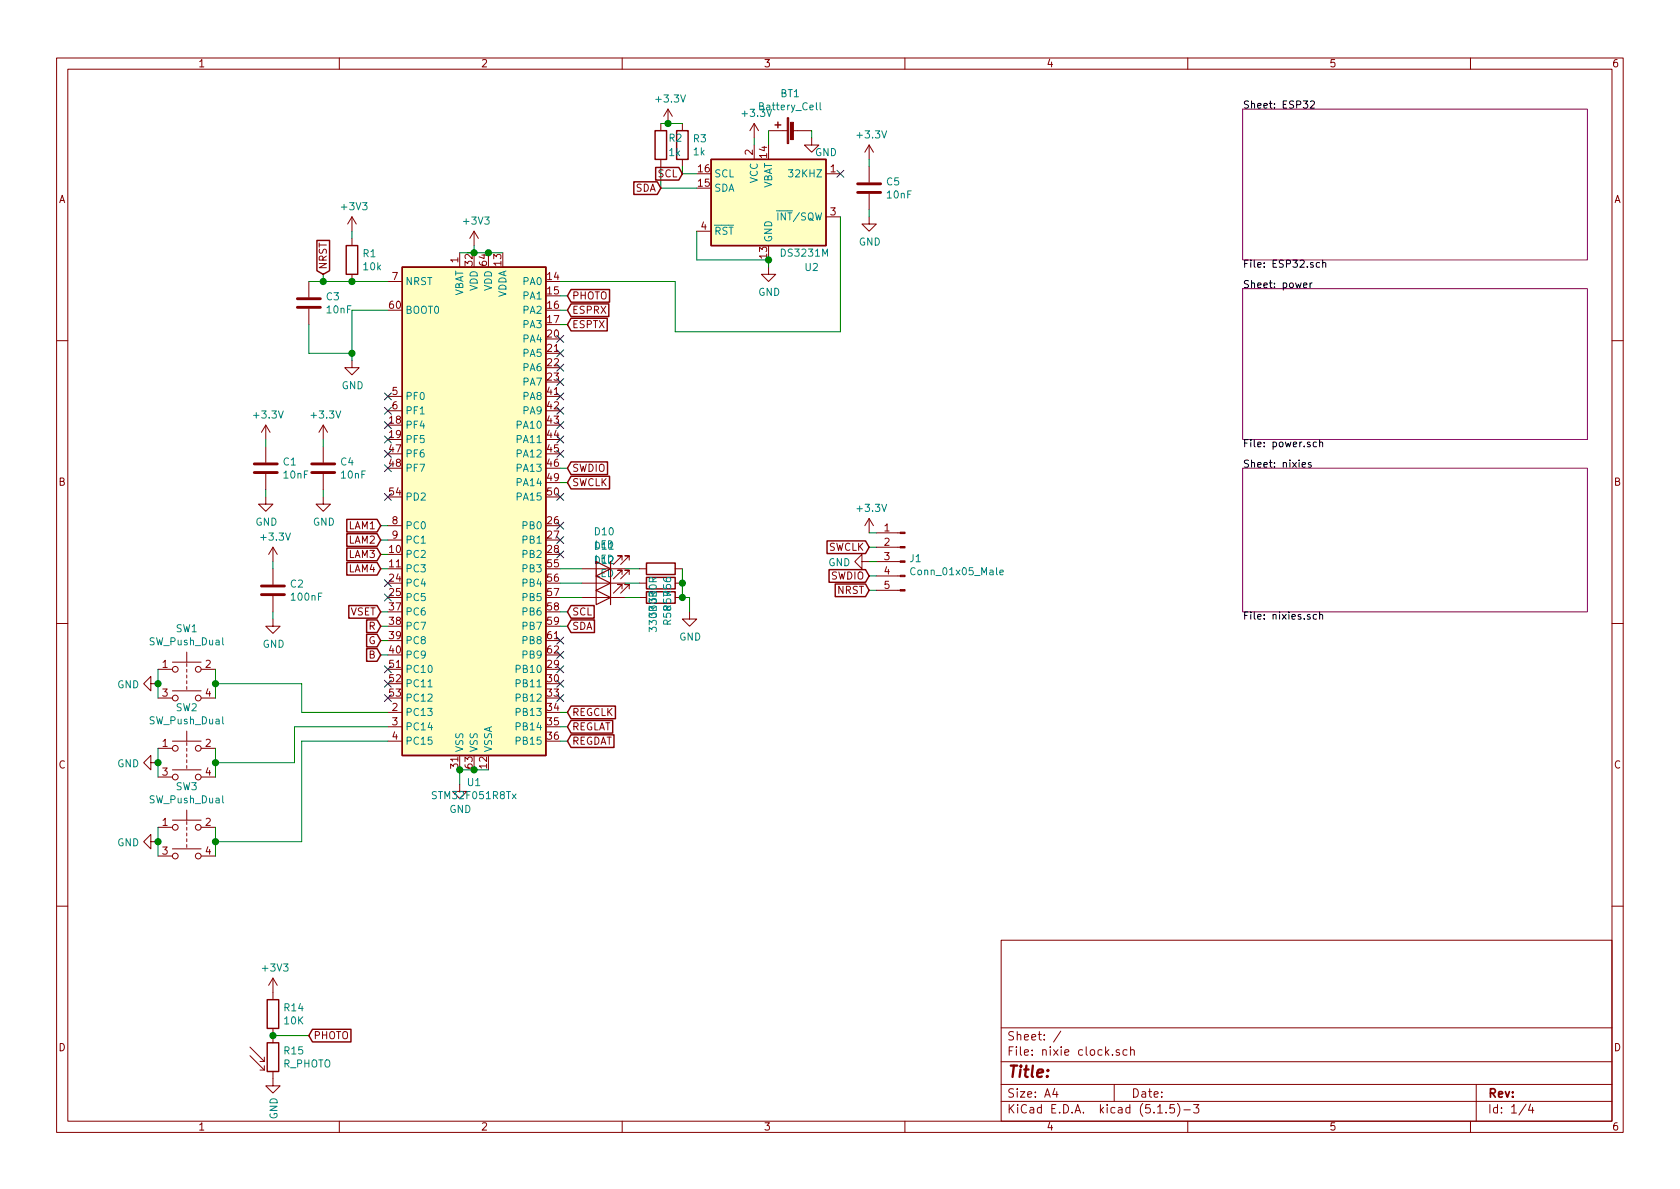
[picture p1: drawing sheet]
<svg xmlns="http://www.w3.org/2000/svg" width="297mm" height="210mm" viewBox="0 0 297 210" stroke-linecap="round" stroke-linejoin="round" font-family="sans-serif">
<g fill="none" stroke="#840000" stroke-width=".18">
<path d="M10 10.3h277v189.9h-277zM12 12.2h273v186.1h-273zM60 10.3v1.9M110 10.3v1.9M118.1 19.3l-.8 1.3M118.1 19.3v2.5M118.1 19.3l.8 1.3M160 10.3v1.9M210 10.3v1.9M260 10.3v1.9M62.2 38.3v2.6M62.2 38.3l-.7 1.3"/>
<path d="M62.2 38.3l.8 1.3M116.8 21.8v1.3M116.8 28.2v1.3M120.6 21.8v1.3M120.6 28.2v1.3M133.3 21.8v2.6M133.3 25.6v2.6M133.3 21.8l-.7 1.3M133.3 21.8l.8 1.3M135.9 23.1h3.3M140.2 23.1h3.3M143.5 24.4v1.2h1.3l-1.3 1.3-1.3-1.3h1.3"/>
<path d="M146 30.7h2.6M146 38.3h2.6M153.7 38.3v1.3h1.2l-1.2 1.3-1.3-1.3h1.3M153.7 25.6v2.6M153.7 29.5v2.8M153.7 34.3v2.8M153.7 25.6l-.8 1.3M153.7 25.6l.7 1.3M54.6 49.8v2.8M54.6 54.6v2.8M62.2 42.2v1.2M62.2 48.5v1.3"/>
<path d="M68.6 49.8h2.5M81.3 44.7v2.5M83.8 40.9l-.7 1.3M83.8 40.9v2.5M83.8 40.9l.8 1.3M123.2 40.9h2.5M135.9 47.2v1.3h1.3l-1.3 1.3-1.3-1.3h1.3M10 60.2h2M47 75.2l-.8 1.2M47 75.2v2.5M47 79v2.8M47 75.2l.8 1.2"/>
<path d="M57.1 75.2l-.7 1.2M57.1 75.2v2.5M57.1 79v2.8M57.1 75.2l.8 1.2M62.2 63.7v1.3h1.3l-1.3 1.3-1.2-1.3h1.2M68.6 70.1h2.5M68.6 72.6h2.5M285 60.2h2M47 87.9v1.2h1.3l-1.3 1.3-1.3-1.3h1.3M47 83.8v2.8M48.3 96.8v2.5M48.3 96.8l-.8 1.2"/>
<path d="M48.3 96.8l.7 1.2M57.1 87.9v1.2h1.3l-1.3 1.3-1.2-1.3h1.2M57.1 83.8v2.8M68.6 93h2.5M68.6 95.5h2.5M110 99.1v-.8h-.8h.8l-1.5 1.5M111.3 99.1v-.8h-.8h.8l-1.6 1.5M152.4 99.3v-1.3l-1.3 1.3 1.3 1.3v-1.3h1.3M153.7 91.7v2.5M153.7 91.7l-.8 1.3M153.7 91.7l.7 1.3M154.9 99.3h4.3"/>
<path d="M154.9 96.8h4.3M154.9 94.2h4.3M10 110.3h2M27.9 118.4h2.6M30.5 117.1h5.1M33 115.3v1.8M33 117.3v.6M33 118.4v.5M33 119.4v.5M35.6 118.4h2.5M48.3 109.5v1.2h1.2l-1.2 1.3-1.3-1.3h1.3M48.3 100.6v2.8"/>
<path d="M48.3 105.4v2.8M102.9 105.7h7.6M102.9 103.1h7.6M102.9 100.6h2.5M107.9 100.6h2.6M110 104.1v-.7h-.8h.8l-1.5 1.5M110 101.6v-.8h-.8h.8l-1.5 1.6M111.3 104.1v-.7h-.8h.8l-1.6 1.5M111.3 101.6v-.8h-.8h.8l-1.6 1.6M113 105.7h1.3M113 103.1h1.3M113 100.6h1.3"/>
<path d="M119.4 105.7h1.2M119.4 103.1h1.2M119.4 100.6h1.2M121.9 108.2v1.3h1.3l-1.3 1.2-1.3-1.2h1.3M154.9 104.4h4.3M154.9 101.8h4.3M285 110.3h2M26.7 120.9v-1.3l-1.3 1.3 1.3 1.3v-1.3h1.2M26.7 134.9v-1.3l-1.3 1.3 1.3 1.2v-1.2h1.2M27.9 123.4h2.6M27.9 132.3h2.6M27.9 137.4h2.6"/>
<path d="M30.5 122.2h5.1M30.5 136.1h5.1M30.5 131.1h5.1M33 120.4v.5M33 121.4v.5M33 129.3v1.8M33 131.3v.5M33 132.3v.5M33 133.3v.6M33 134.4v.5M33 135.4v.5M35.6 123.4h2.5"/>
<path d="M35.6 132.3h2.5M35.6 137.4h2.5M68.6 131.1h2.5M68.6 126h2.5M68.6 128.5h2.5M81.3 138.7v1.2h1.2l-1.2 1.3-1.3-1.3h1.3M26.7 148.8v-1.2l-1.3 1.2 1.3 1.3v-1.3h1.2M27.9 146.3h2.6M27.9 151.4h2.6M30.5 150.1h5.1M30.5 145h5.1M33 143.3v1.7"/>
<path d="M33 145.3v.5M33 146.3v.5M33 147.3v.5M33 148.3v.5M33 149.3v.6M35.6 146.3h2.5M35.6 151.4h2.5M10 160.2h2M48.3 173l-.8 1.2M48.3 173v3.8M48.3 173l.7 1.2M177 166.3h108v32h-108z"/>
<path d="M285 160.2h2M44.2 186.7l2.5 2.5M44.2 185.2l2.5 2.5M46 189.2h.7M46 187.7h.7M46.7 186.9v.8M46.7 188.5v.7M48.3 189.5v2.5h1.2l-1.2 1.3-1.3-1.3h1.3M48.3 181.9v2.5M60 198.3v1.9M110 198.3v1.9M160 198.3v1.9"/>
<path d="M177 194.8h108M177 191.8h108M177 187.8h108M177 181.8h108M186.5 192.5l-.4 1h1M186.8 193v1M187.6 182.3l-1.3 2M196.7 186.5v.1M197 191.8v3M197.9 185.7a.37 .37 0 0 0-.6 .1l.1 .2 .5 .2 .1 .1-.2 .3-.5-.1M199.3 185.7l-.5-.1-.2 .3 .1 .6h.6M199.9 185.7h.1a.37 .37 0 0 1 .6 .1v.8"/>
<path d="M199.9 185.1v1.5M204.7 196.8h.8M206.2 196.7v.1M207.6 195.3h-.7l-.1 .7 .2-.1 .5 .1 .2 .2-.1 .5-.2 .1-.6-.1M208.2 195.1a1.71 1.71 0 0 1 0 2.3M209.3 196.3h1.2M210 198.3v1.9M211 195.3h1l-.5 .6 .4 .1v.7l-.2 .1-.7-.1M260 198.3v1.9M261 191.8v6.5M269.8 195.2l-1.2 2M270.6 195.2l-.3 1.1h.9"/>
<path d="M271 195.8v1"/>
<circle cx="31" cy="118.4" r=".51"/>
<circle cx="35.1" cy="118.4" r=".51"/>
<circle cx="31" cy="123.4" r=".51"/>
<circle cx="31" cy="132.3" r=".51"/>
<circle cx="31" cy="137.4" r=".51"/>
<circle cx="35.1" cy="123.4" r=".51"/>
<circle cx="35.1" cy="132.3" r=".51"/>
<circle cx="35.1" cy="137.4" r=".51"/>
<circle cx="31" cy="146.3" r=".51"/>
<circle cx="31" cy="151.4" r=".51"/>
<circle cx="35.1" cy="146.3" r=".51"/>
<circle cx="35.1" cy="151.4" r=".51"/>
</g>
<path d="M219.7 19.3h61v26.7h-61zM219.7 51h61v26.7h-61zM219.7 82.8h61v25.4h-61z" fill="none" stroke="#840084" stroke-width=".18"/>
<g fill="none" stroke="#000" stroke-width=".18">
<path d="M231.7 18l.5-.1 .2 .3v.2l-.8 .7h.8M230.5 50.4l.6-.1-.1-.2-.3-.1-.2 .2v.6h.5M231.6 50v.9M232 50l-.4 .3M233.3 46.5l-.3-.1-.3 .3 .1 .5h.5M233.9 46.6l.1-.2 .3 .1 .1 .8M233.9 46v1.3M232.8 78.2h-.4l-.2 .2 .1 .6h.5M233.3 78.3l.2-.1h.3l.1 .8M233.3 77.7v1.3M230.2 82.2l.6-.1v-.3h-.4l-.2 .2 .1 .6h.5M231.8 81.8h-.3l-.2 .2 .1 .1 .4 .2v.3h-.5"/>
<path d="M232.8 108.7h-.4l-.2 .2 .1 .5h.5M233.3 108.8l.2-.1h.3l.1 .8M233.3 108.2v1.3"/>
</g>
<path d="M151.6 34h4.1M151.6 32.5h4.1M52.6 54.4h4M52.6 52.8h4M45 83.6h4M45 82h4M55.1 83.6h4.1M55.1 82h4.1M46.2 105.2h4.1M46.2 103.6h4.1" fill="none" stroke="#840000" stroke-width=".51"/>
<path d="M145 18.2v1l.2 .2M137.2 37.3h.6M39.4 112.8v1.1l.1 .1M114.8 111.7v-.8l.5 .4 .1-.3h.5l.2 .1-.2 .6M114.8 110.5v-.8l.5 .4 .1-.3 .4-.1 .3 .3-.2 .5M176.8 101.2l.6-.1-.1-.2-.3-.1-.2 .2 .1 .6h.4M39.4 126.7v1.1l.1 .2M75.7 121.5h.7M39.4 140.7v1.1l.1 .2" fill="none" stroke="#008484" stroke-width=".18"/>
<g fill="none" stroke="#840000" stroke-width=".25">
<path d="M112.1 32.2h4.1l.6 1.1-.6 1.1h-4.1zM115.8 23.1h2.1v5.1h-2.1zM115.9 29.6h4.1l.6 1.1-.6 1.1h-4.1zM119.6 23.1h2.1v5.1h-2.1zM125.7 28.2h20.3v15.2h-20.3zM137 22.1h1M137.5 21.6v1M56 42.5h2.3v5.4l-1.2 .6-1.1-.6zM61.2 43.4h2v5.1h-2zM71.1 47.2h25.4v86.4h-25.4zM101 56.3h6.4v2.2h-6.4l-.7-1.1zM101 51.2h6.8v2.2h-6.8l-.7-1.1z"/>
<path d="M101 53.7h6.6v2.3h-6.6l-.7-1.1zM61.3 99.5h5.4l.6 1.1-.6 1.1h-5.4zM61.3 96.9h5.4l.6 1.1-.6 1.2h-5.4zM61.3 94.4h5.4l.6 1.1-.6 1.1h-5.4zM61.3 91.8h5.4l.6 1.2-.6 1.1h-5.4zM101 81.7h6.4v2.2h-6.4l-.7-1.1zM101 84.2h6.8v2.3h-6.8l-.7-1.2zM114.3 99.6h5.1v2h-5.1zM146.2 95.7h6.8l.7 1.1-.7 1.1h-6.8zM61.7 107.1h5l.6 1.1-.6 1.1h-5zM64.8 114.7h1.9l.6 1.1-.6 1.1h-1.9zM64.8 112.2h1.9l.6 1.1-.6 1.1h-1.9z"/>
<path d="M64.8 109.6h1.9l.6 1.1-.6 1.2h-1.9zM101 107.1h4.1v2.2h-4.1l-.7-1.1zM101 109.6h4.1v2.3h-4.1l-.7-1.2zM114.3 104.6h5.1v2.1h-5.1zM114.3 102.1h5.1v2h-5.1zM146.6 100.7h6.4l.7 1.1-.7 1.2h-6.4zM147.7 103.3h5.3l.7 1.1-.7 1.1h-5.3zM101 129.9h7.6v2.3h-7.6l-.7-1.1zM101 127.4h7.3v2.2h-7.3l-.7-1.1zM101 124.9h7.8v2.2h-7.8l-.7-1.1zM47.2 176.8h2.1v5.1h-2.1zM47.2 184.4h2.1v5.1h-2.1z"/>
<path d="M55.2 182h6.9v2.2h-6.9l-.6-1.1z"/>
</g>
<path d="M105.4 99.3l2.5 1.3-2.5 1.2zM107.9 99.3v7.6M105.4 104.4l2.5 1.3-2.5 1.2zM105.4 101.8l2.5 1.3-2.5 1.3z" fill="none" stroke="#840000" stroke-width=".2"/>
<g fill="#ffffc2" stroke="#ffffc2" stroke-width=".18">
<path d="M125.7 28.2h20.3v15.2h-20.3z"/>
<path d="M71.1 47.2h25.4v86.4h-25.4z"/>
</g>
<g fill="#840000" stroke="#840000" stroke-width=".18">
<path d="M139.2 20.8h.2v4.6h-.2z"/>
<path d="M139.8 21.6h.5v3.1h-.5z"/>
<path d="M159.2 104.3h.8v.2h-.8z"/>
<path d="M159.2 101.7h.8v.3h-.8z"/>
<path d="M159.2 99.2h.8v.2h-.8z"/>
<path d="M159.2 96.6h.8v.3h-.8z"/>
<path d="M159.2 94.1h.8v.3h-.8z"/>
</g>
<g fill="none" stroke="#008400" stroke-width=".18">
<path d="M116.8 21.8h3.8M116.8 29.5v3.8h6.4M120.6 29.5v1.2h2.6M133.3 24.4v1.2M135.9 23.1v2.5M143.5 23.1v1.3M148.6 38.3v20.4h-29.2v-8.9h-20.3M153.7 28.2v1.3M153.7 37.1v1.2M54.6 49.8h14M54.6 57.4v5.1h7.6M57.1 48.5v1.3"/>
<path d="M62.2 40.9v1.3M68.6 54.9h-6.4v8.8M81.3 44.7h7.6M83.8 43.4v1.3M99.1 57.4h1.2M99.1 54.9h1.2M99.1 52.3h1.2M123.2 40.9v5.1h12.7v1.2M47 77.7v1.3M57.1 77.7v1.3M47 86.6v1.3M48.3 99.3v1.3"/>
<path d="M57.1 86.6v1.3M67.3 93h1.3M67.3 95.5h1.3M67.3 98h1.3M99.1 82.8h1.2M99.1 85.3h1.2M153.7 94.2h1.2M153.7 96.8h1.2M153.7 99.3h1.2M27.9 118.4v5M38.1 118.4v5M48.3 108.2v1.3"/>
<path d="M67.3 108.2h1.3M67.3 100.6h1.3M67.3 115.8h1.3M67.3 110.7h1.3M67.3 113.3h1.3M99.1 105.7h3.8M99.1 108.2h1.2M99.1 100.6h3.8M99.1 103.1h3.8M99.1 110.7h1.2M110.5 105.7h2.5M110.5 100.6h2.5"/>
<path d="M110.5 103.1h2.5M120.6 100.6v5.1h1.3v2.5M153.7 101.8h1.2M153.7 104.4h1.2M27.9 132.3v5.1M38.1 132.3v5.1M38.1 120.9h15.2v5.1h15.3M68.6 131.1h-15.3v17.7h-15.2M68.6 128.5h-16.5v6.4h-14M86.4 136.1h-5.1v2.6M99.1 131.1h1.2M99.1 126h1.2"/>
<path d="M99.1 128.5h1.2M27.9 146.3v5.1M38.1 146.3v5.1M48.3 183.1h6.3"/>
</g>
<g fill="#008400" stroke="#008400" stroke-width=".25">
<circle cx="38.1" cy="120.9" r=".51"/>
<circle cx="38.1" cy="148.8" r=".51"/>
<circle cx="38.1" cy="134.9" r=".51"/>
<circle cx="57.2" cy="49.8" r=".51"/>
<circle cx="48.3" cy="183.1" r=".51"/>
<circle cx="83.8" cy="44.7" r=".51"/>
<circle cx="118.1" cy="21.8" r=".51"/>
<circle cx="86.4" cy="44.7" r=".51"/>
<circle cx="81.3" cy="136.1" r=".51"/>
<circle cx="83.8" cy="136.1" r=".51"/>
<circle cx="135.9" cy="46" r=".51"/>
<circle cx="27.9" cy="148.8" r=".51"/>
<circle cx="120.7" cy="103.1" r=".51"/>
<circle cx="27.9" cy="120.9" r=".51"/>
<circle cx="120.7" cy="105.7" r=".51"/>
<circle cx="62.2" cy="62.5" r=".51"/>
<circle cx="27.9" cy="134.9" r=".51"/>
<circle cx="62.2" cy="49.8" r=".51"/>
</g>
<g fill="none" stroke="#000084" stroke-width=".18">
<path d="M148 30.1l1.2 1.2M149.2 30.1l-1.2 1.2M98.5 59.3l1.2 1.2M99.7 59.3l-1.2 1.2M68 72l1.2 1.2M68 77.1l1.2 1.2M68 79.6l1.2 1.3M68 74.6l1.2 1.2M68 69.5l1.2 1.2M69.2 72l-1.2 1.2M69.2 77.1l-1.2 1.2M69.2 79.6l-1.2 1.3"/>
<path d="M69.2 74.6l-1.2 1.2M69.2 69.5l-1.2 1.2M98.5 74.6l1.2 1.2M98.5 77.1l1.2 1.2M98.5 79.6l1.2 1.3M98.5 72l1.2 1.2M98.5 69.5l1.2 1.2M98.5 64.4l1.2 1.2M98.5 66.9l1.2 1.3M98.5 61.9l1.2 1.2M99.7 79.6l-1.2 1.3M99.7 74.6l-1.2 1.2"/>
<path d="M99.7 77.1l-1.2 1.2M99.7 72l-1.2 1.2M99.7 69.5l-1.2 1.2M99.7 64.4l-1.2 1.2M99.7 66.9l-1.2 1.3M99.7 61.9l-1.2 1.2M68 82.2l1.2 1.2M68 87.3l1.2 1.2M69.2 82.2l-1.2 1.2M69.2 87.3l-1.2 1.2M98.5 87.3l1.2 1.2M98.5 92.3l1.2 1.3"/>
<path d="M98.5 94.9l1.2 1.2M98.5 97.4l1.2 1.2M99.7 87.3l-1.2 1.2M99.7 92.3l-1.2 1.3M99.7 94.9l-1.2 1.2M99.7 97.4l-1.2 1.2M68 102.5l1.2 1.2M68 105l1.2 1.3M68 117.7l1.2 1.3M69.2 105l-1.2 1.3M69.2 102.5l-1.2 1.2M69.2 117.7l-1.2 1.3"/>
<path d="M98.5 112.7l1.2 1.2M98.5 115.2l1.2 1.2M98.5 117.7l1.2 1.3M99.7 112.7l-1.2 1.2M99.7 115.2l-1.2 1.2M99.7 117.7l-1.2 1.3M68 120.3l1.2 1.2M68 122.8l1.2 1.2M69.2 122.8l-1.2 1.2M69.2 120.3l-1.2 1.2M98.5 120.3l1.2 1.2M98.5 122.8l1.2 1.2"/>
<path d="M99.7 120.3l-1.2 1.2M99.7 122.8l-1.2 1.2"/>
</g>
<text font-size="2.8" fill="#840000" x="178" y="190.5">Title:</text>
<g font-size="2.1" fill="#840000">
<text x="178" y="184">Sheet: /</text>
<text x="178" y="186.7">File: nixie clock.sch</text>
<text x="178" y="196.9">KiCad E.D.A. kicad (5.1.5)-3</text>
<text x="178" y="194.1">Size: A4</text>
<text x="200" y="194.1">Date:</text>
<text x="263" y="194.1">Rev:</text>
<text x="263" y="196.9">Id: 1/4</text>
</g>
<g font-size="1.8" fill="#840000">
<text x="35" y="11.9">1</text>
<text x="85" y="11.9">2</text>
<text x="135" y="11.9">3</text>
<text x="185" y="11.9">4</text>
<text x="235" y="11.9">5</text>
<text x="285" y="11.9">6</text>
<text x="133.1" y="27.4" transform="rotate(-90 133.1 27.4)">2</text>
<text x="135.6" y="27.9" transform="rotate(-90 135.6 27.9)">14</text>
<text x="10.4" y="35.9">A</text>
<text x="112.3" y="33.9">SDA</text>
<text x="116.3" y="31.4">SCL</text>
<text x="123.5" y="33">15</text>
<text x="123.5" y="30.5">16</text>
<text x="146.8" y="30.5">1</text>
<text x="285.4" y="35.9">A</text>
<text x="124" y="40.6">4</text>
<text x="146.8" y="38.1">3</text>
<text x="57.8" y="47.7" transform="rotate(-90 57.8 47.7)">NRST</text>
<text x="81" y="46.5" transform="rotate(-90 81 46.5)">1</text>
<text x="86.1" y="46.9" transform="rotate(-90 86.1 46.9)">64</text>
<text x="88.6" y="46.9" transform="rotate(-90 88.6 46.9)">13</text>
<text x="135.6" y="45.7" transform="rotate(-90 135.6 45.7)">13</text>
<text x="69.4" y="49.5">7</text>
<text x="96.8" y="49.5">14</text>
<text x="96.8" y="52.1">15</text>
<text x="101.1" y="53">PHOTO</text>
<text x="68.9" y="54.6">60</text>
<text x="96.8" y="54.6">16</text>
<text x="96.8" y="57.1">17</text>
<text x="96.8" y="59.7">20</text>
<text x="101.1" y="58">ESPTX</text>
<text x="101.1" y="55.5">ESPRX</text>
<text x="96.8" y="62.2">21</text>
<text x="96.8" y="64.8">22</text>
<text x="69.4" y="69.8">5</text>
<text x="96.8" y="67.3">23</text>
<text x="96.8" y="69.8">41</text>
<text x="68.9" y="74.9">18</text>
<text x="68.9" y="77.5">19</text>
<text x="69.4" y="72.4">6</text>
<text x="96.8" y="72.4">42</text>
<text x="96.8" y="74.9">43</text>
<text x="96.8" y="77.5">44</text>
<text x="68.9" y="80">47</text>
<text x="68.9" y="82.5">48</text>
<text x="96.8" y="80">45</text>
<text x="96.8" y="82.5">46</text>
<text x="101.1" y="83.4">SWDIO</text>
<text x="10.4" y="85.9">B</text>
<text x="68.9" y="87.6">54</text>
<text x="96.8" y="85.1">49</text>
<text x="96.8" y="87.6">50</text>
<text x="101.1" y="86">SWCLK</text>
<text x="285.4" y="85.9">B</text>
<text x="61.7" y="93.6">LAM1</text>
<text x="69.4" y="92.7">8</text>
<text x="69.4" y="95.2">9</text>
<text x="96.8" y="92.7">26</text>
<text x="96.8" y="95.2">27</text>
<text x="156.4" y="94">1</text>
<text x="61.7" y="101.2">LAM4</text>
<text x="61.7" y="98.7">LAM3</text>
<text x="61.7" y="96.1">LAM2</text>
<text x="68.9" y="97.8">10</text>
<text x="68.9" y="100.3">11</text>
<text x="96.8" y="97.8">28</text>
<text x="96.8" y="100.3">55</text>
<text x="146.4" y="97.4">SWCLK</text>
<text x="156.4" y="96.5">2</text>
<text x="156.4" y="99.1">3</text>
<text x="156.4" y="101.6">4</text>
<text x="68.9" y="102.9">24</text>
<text x="68.9" y="105.4">25</text>
<text x="68.9" y="107.9">37</text>
<text x="96.8" y="102.9">56</text>
<text x="96.8" y="105.4">57</text>
<text x="96.8" y="107.9">58</text>
<text x="105.1" y="102.1">LED</text>
<text x="146.9" y="102.5">SWDIO</text>
<text x="148.1" y="105">NRST</text>
<text x="156.4" y="104.1">5</text>
<text x="61.9" y="108.8">VSET</text>
<text x="65.2" y="113.9">G</text>
<text x="65.3" y="111.4">R</text>
<text x="68.9" y="110.5">38</text>
<text x="68.9" y="113">39</text>
<text x="96.8" y="110.5">59</text>
<text x="96.8" y="113">61</text>
<text x="101.1" y="108.8">SCL</text>
<text x="101.1" y="111.4">SDA</text>
<text x="28.7" y="118.1">1</text>
<text x="36.3" y="118.1">2</text>
<text x="65.3" y="116.5">B</text>
<text x="68.9" y="115.6">40</text>
<text x="68.9" y="118.1">51</text>
<text x="96.8" y="118.1">29</text>
<text x="96.8" y="115.6">62</text>
<text x="28.7" y="123.2">3</text>
<text x="36.3" y="123.2">4</text>
<text x="68.9" y="120.6">52</text>
<text x="68.9" y="123.2">53</text>
<text x="69.4" y="125.7">2</text>
<text x="96.8" y="120.6">30</text>
<text x="96.8" y="123.2">33</text>
<text x="96.8" y="125.7">34</text>
<text x="69.4" y="128.3">3</text>
<text x="69.4" y="130.8">4</text>
<text x="96.8" y="128.3">35</text>
<text x="96.8" y="130.8">36</text>
<text x="101.1" y="131.7">REGDAT</text>
<text x="101.1" y="129.2">REGLAT</text>
<text x="101.1" y="126.6">REGCLK</text>
<text x="10.4" y="135.9">C</text>
<text x="28.7" y="132.1">1</text>
<text x="28.7" y="137.2">3</text>
<text x="36.3" y="132.1">2</text>
<text x="36.3" y="137.2">4</text>
<text x="81" y="135.8" transform="rotate(-90 81 135.8)">31</text>
<text x="83.6" y="135.8" transform="rotate(-90 83.6 135.8)">63</text>
<text x="86.1" y="135.8" transform="rotate(-90 86.1 135.8)">12</text>
<text x="285.4" y="135.9">C</text>
<text x="28.7" y="146">1</text>
<text x="36.3" y="146">2</text>
<text x="28.7" y="151.1">3</text>
<text x="36.3" y="151.1">4</text>
<text x="10.4" y="185.9">D</text>
<text x="55.4" y="183.8">PHOTO</text>
<text x="285.4" y="185.9">D</text>
<text x="35" y="199.9">1</text>
<text x="85" y="199.9">2</text>
<text x="135" y="199.9">3</text>
<text x="185" y="199.9">4</text>
<text x="235" y="199.9">5</text>
<text x="285" y="199.9">6</text>
</g>
<g font-size="1.8" fill="#008484">
<text x="138" y="17.2">BT1</text>
<text x="116.2" y="18.1">+3.3V</text>
<text x="131.4" y="20.7">+3.3V</text>
<text x="134.5" y="19.5">Battery_Cell</text>
<text x="118.3" y="25.1">R2</text>
<text x="118.3" y="27.6">1k</text>
<text x="122.6" y="25.2">R3</text>
<text x="122.7" y="27.5">1k</text>
<text x="144.1" y="27.6">GND</text>
<text x="151.7" y="24.5">+3.3V</text>
<text x="126.2" y="33.9">SDA</text>
<text x="126.2" y="31.4">SCL</text>
<text x="134" y="32.4" transform="rotate(-90 134 32.4)">VCC</text>
<text x="136.5" y="33.5" transform="rotate(-90 136.5 33.5)">VBAT</text>
<text x="139.9" y="31.4">32KHZ</text>
<text x="156.8" y="32.8">C5</text>
<text x="156.9" y="35.1">10nF</text>
<text x="60.5" y="37.2">+3V3</text>
<text x="82.1" y="39.7">+3V3</text>
<text x="126.2" y="41.5">RST</text>
<text x="138" y="39">INT/SQW</text>
<text x="64.2" y="45.5">R1</text>
<text x="64.3" y="47.8">10k</text>
<text x="136.5" y="42.9" transform="rotate(-90 136.5 42.9)">GND</text>
<text x="138.3" y="45.4">DS3231M</text>
<text x="142.4" y="47.9">U2</text>
<text x="151.8" y="43.4">GND</text>
<text x="57.7" y="53.1">C3</text>
<text x="71.6" y="50.4">NRST</text>
<text x="81.9" y="52.6" transform="rotate(-90 81.9 52.6)">VBAT</text>
<text x="84.5" y="51.5" transform="rotate(-90 84.5 51.5)">VDD</text>
<text x="87" y="51.5" transform="rotate(-90 87 51.5)">VDD</text>
<text x="89.5" y="52.8" transform="rotate(-90 89.5 52.8)">VDDA</text>
<text x="92.6" y="50.4">PA0</text>
<text x="92.6" y="53">PA1</text>
<text x="134.1" y="52.3">GND</text>
<text x="57.9" y="55.4">10nF</text>
<text x="71.6" y="55.5">BOOT0</text>
<text x="92.6" y="55.5">PA2</text>
<text x="92.6" y="58">PA3</text>
<text x="92.6" y="60.6">PA4</text>
<text x="92.6" y="63.1">PA5</text>
<text x="92.6" y="65.7">PA6</text>
<text x="60.4" y="68.8">GND</text>
<text x="71.6" y="70.7">PF0</text>
<text x="92.6" y="68.2">PA7</text>
<text x="92.6" y="70.7">PA8</text>
<text x="45" y="74">+3.3V</text>
<text x="55.2" y="74">+3.3V</text>
<text x="71.6" y="75.8">PF4</text>
<text x="71.6" y="73.3">PF1</text>
<text x="91.6" y="75.8">PA10</text>
<text x="92.6" y="73.3">PA9</text>
<text x="50.1" y="82.3">C1</text>
<text x="60.3" y="82.3">C4</text>
<text x="71.6" y="78.4">PF5</text>
<text x="71.6" y="80.9">PF6</text>
<text x="71.6" y="83.4">PF7</text>
<text x="91.6" y="78.4">PA11</text>
<text x="91.6" y="80.9">PA12</text>
<text x="91.6" y="83.4">PA13</text>
<text x="50.2" y="84.6">10nF</text>
<text x="60.4" y="84.6">10nF</text>
<text x="71.6" y="88.5">PD2</text>
<text x="91.6" y="86">PA14</text>
<text x="91.6" y="88.5">PA15</text>
<text x="45.2" y="93">GND</text>
<text x="46.3" y="95.6">+3.3V</text>
<text x="55.3" y="93">GND</text>
<text x="71.6" y="93.6">PC0</text>
<text x="92.6" y="93.6">PB0</text>
<text x="105.2" y="94.7">D10</text>
<text x="151.7" y="90.5">+3.3V</text>
<text x="71.6" y="98.7">PC2</text>
<text x="71.6" y="101.2">PC3</text>
<text x="71.6" y="96.1">PC1</text>
<text x="92.6" y="96.1">PB1</text>
<text x="92.6" y="98.7">PB2</text>
<text x="92.6" y="101.2">PB3</text>
<text x="105.2" y="99.7">D12</text>
<text x="105.2" y="97.2">D11</text>
<text x="146.5" y="100.1">GND</text>
<text x="160.9" y="99.4">J1</text>
<text x="161.5" y="101.7">Conn_01x05_Male</text>
<text x="51.4" y="103.9">C2</text>
<text x="51.6" y="106.2">100nF</text>
<text x="71.6" y="103.8">PC4</text>
<text x="71.6" y="106.3">PC5</text>
<text x="92.6" y="103.8">PB4</text>
<text x="92.6" y="106.3">PB5</text>
<text x="116.1" y="106.5" transform="rotate(-90 116.1 106.5)">330R</text>
<text x="31.1" y="111.8">SW1</text>
<text x="71.6" y="108.8">PC6</text>
<text x="71.6" y="111.4">PC7</text>
<text x="71.6" y="113.9">PC8</text>
<text x="92.6" y="108.8">PB6</text>
<text x="92.6" y="111.4">PB7</text>
<text x="92.6" y="113.9">PB8</text>
<text x="116.1" y="109" transform="rotate(-90 116.1 109)">330R</text>
<text x="118.7" y="110.5" transform="rotate(-90 118.7 110.5)">R58R57R56</text>
<text x="120.1" y="113.3">GND</text>
<text x="26.5" y="114.1">SW_Push_Dual</text>
<text x="46.4" y="114.5">GND</text>
<text x="71.6" y="116.5">PC9</text>
<text x="71.6" y="119">PC10</text>
<text x="91.6" y="119">PB10</text>
<text x="92.6" y="116.5">PB9</text>
<text x="20.7" y="121.7">GND</text>
<text x="31.1" y="125.8">SW2</text>
<text x="71.6" y="121.5">PC11</text>
<text x="71.6" y="124.1">PC12</text>
<text x="91.6" y="121.5">PB11</text>
<text x="91.6" y="124.1">PB12</text>
<text x="26.5" y="128.1">SW_Push_Dual</text>
<text x="71.6" y="126.6">PC13</text>
<text x="71.6" y="129.2">PC14</text>
<text x="71.6" y="131.7">PC15</text>
<text x="91.6" y="126.6">PB13</text>
<text x="91.6" y="129.2">PB14</text>
<text x="91.6" y="131.7">PB15</text>
<text x="20.7" y="135.7">GND</text>
<text x="81.9" y="133.1" transform="rotate(-90 81.9 133.1)">VSS</text>
<text x="84.5" y="133.1" transform="rotate(-90 84.5 133.1)">VSS</text>
<text x="87" y="133.1" transform="rotate(-90 87 133.1)">VSSA</text>
<text x="26.5" y="142.1">SW_Push_Dual</text>
<text x="31.1" y="139.7">SW3</text>
<text x="76.8" y="141.3">STM32F051R8Tx</text>
<text x="79.5" y="143.8">GND</text>
<text x="82.7" y="139">U1</text>
<text x="20.7" y="149.7">GND</text>
<text x="46.6" y="171.8">+3V3</text>
<text x="50.3" y="178.8">R14</text>
<text x="50.3" y="181.1">10K</text>
<text x="50.1" y="188.8">R_PHOTO</text>
<text x="50.3" y="186.5">R15</text>
<text x="49.1" y="198" transform="rotate(-90 49.1 198)">GND</text>
</g>
<g font-size="1.8">
<text x="219.7" y="19.2">Sheet: ESP32</text>
<text x="219.7" y="47.3">File: ESP32.sch</text>
<text x="219.7" y="50.9">Sheet: power</text>
<text x="219.7" y="79.1">File: power.sch</text>
<text x="219.7" y="82.7">Sheet: nixies</text>
<text x="219.7" y="109.6">File: nixies.sch</text>
</g>
<text font-size="1.8" fill="#008400" x="83.6" y="46.9" transform="rotate(-90 83.6 46.9)">32</text>
</svg>
